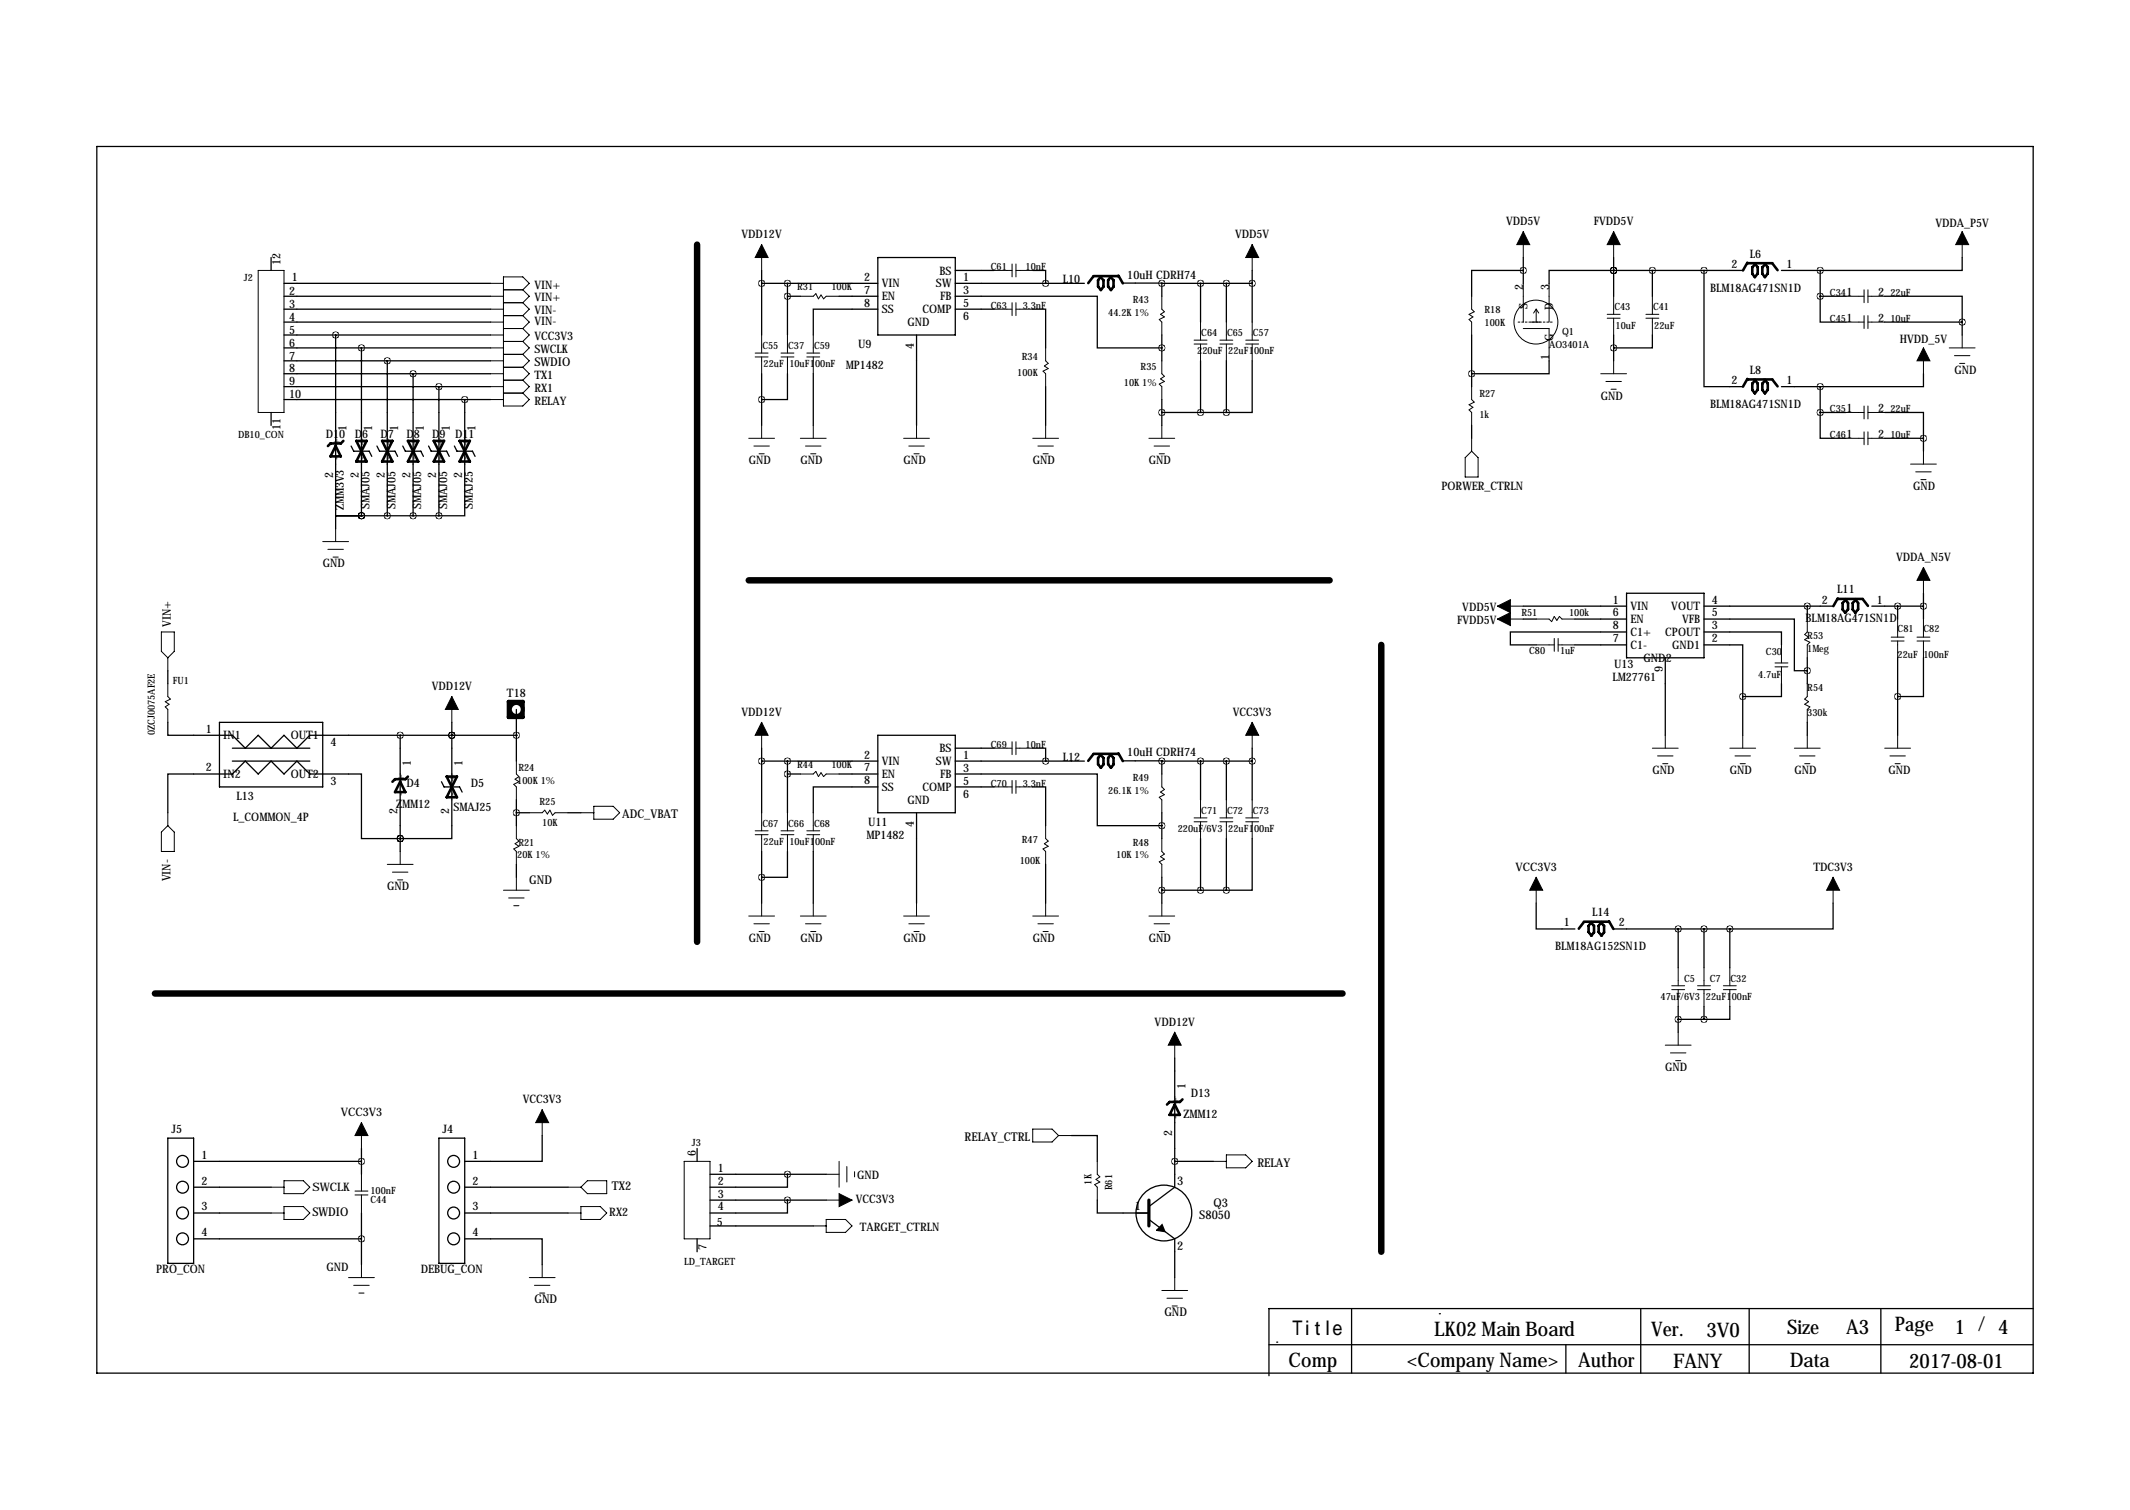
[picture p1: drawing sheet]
<svg xmlns="http://www.w3.org/2000/svg" width="419mm" height="297mm" viewBox="0 0 419 297" stroke-linecap="round" stroke-linejoin="round" font-family="sans-serif">
<path d="M137.2 48.1v137.2M147.3 114.2h114.3M271.8 126.9v119.3M30.5 195.4h233.7" fill="none" stroke="#000" stroke-width="1.3"/>
<g fill="none" stroke="#000" stroke-width=".25">
<path d="M19 28.8h381v241.3h-381zM53.3 50.7v2.5M55.9 55.7h40.6M55.9 58.3h40.6M149.9 55.7h22.8M149.9 53.2v12.7M154.9 58.3h2.6M154.9 55.7v10.2M165.1 58.3h7.6M172.7 50.7h15.3v15.2h-15.3zM188 58.3h27.9v10.1h12.7M188 53.2h7.6"/>
<path d="M188 55.7h25.4M203.2 53.2h2.5v2.5M220.8 55.7h7.8M228.6 55.7h17.8M228.6 55.7v2.6M236.2 55.7v7.7M241.3 55.7v7.7M246.4 53.2v10.2M299.7 53.2h-10.1v5.1M299.7 50.7v5M317.5 53.2h-12.7v2.5M317.5 53.2h.1"/>
<path d="M317.5 53.2h25.4M317.5 50.7v7.6M325.1 53.2v5.1M335.3 53.2v22.9h7.6M350.5 53.2h7.6M358.1 58.3v5.1h5.1M358.1 58.3h5.1M358.1 53.2v5.1M370.8 58.3h15.3v5.1M386.1 50.7v2.5h-28M55.9 76.1h40.6M55.9 65.9h40.6"/>
<path d="M55.9 60.8h40.6M55.9 63.4h40.6M55.9 68.4h40.6M55.9 71h40.6M55.9 73.5h40.6M55.9 78.6h40.6M66 65.9v35.6h5.1M71.1 68.4v33.1M76.2 71v30.5M81.3 73.5v28M86.4 76.1v25.4M91.4 78.6v22.9h-5"/>
<path d="M149.9 73.5v10.2M154.9 73.5v5.1h-5M160 73.5v10.2M172.7 60.8h-12.7v5.1M180.3 65.9v17.8M188 60.8h7.6M203.2 60.8h2.5v7.6M205.7 76.1v7.6M228.6 65.9v5.1M228.6 78.6v5.1M236.2 71v10.1M241.3 71v10.1"/>
<path d="M246.4 71v10.1h-5.1M289.6 65.9v10.2M304.8 71v2.5h-15.2M317.5 65.9v5.1M325.1 65.9v2.5h-7.6M350.5 76.1h7.6M358.1 76.1v5M370.8 63.4h15.3M378.5 73.5v2.6h-20.4M386.1 63.4v2.5M53.3 81.1v2.6M69.1 87.7l.5 1.1h3l.6 1"/>
<path d="M74.2 87.7l.5 1.1h3l.5 1M79.2 87.7l.6 1.1h3l.5 1M84.3 87.7l.5 1.1h3.1l.5 1M89.4 87.7l.5 1.1h3.1l.5 1M228.6 81.1h12.7M289.6 83.7v2.5M358.1 81.1v5.1h5.1M358.1 81.1h5.1M370.8 81.1h7.7v5.1M370.8 86.2h7.7M378.5 86.2v2.6M71.1 101.5h-5.1v2.5"/>
<path d="M71.1 101.5h.1M71.1 101.5h15.3M299.7 119.2h20.3M320 116.7h15.3v12.7h-15.3zM335.3 119.2h25.4M355.6 119.2v2.6M368.3 119.2h10.2M373.4 119.2v2.6M378.5 116.7v5.1M33 131.9v2.6M101.6 139.6v10.1M299.7 121.8h2.6"/>
<path d="M309.9 126.9h10.1M309.9 121.8h10.1M320 124.3h-22.8v2.6h5.1M327.7 129.4v15.2M335.3 124.3h15.2v2.6M335.3 121.8h17.8v10.1h2.5M335.3 126.9h7.6v10.1M342.9 137v7.6M350.5 134.5v2.5h-7.6M355.6 129.4v5.1M373.4 129.4v15.2M378.5 129.4v7.6h-5.1"/>
<path d="M33 142.1v2.5h12.7l2.6 2.6 2.5-2.6 2.5 2.6 2.6-2.6 2.5 2.6 2.6-2.6h40.6M33 159.9v-7.6h12.7l2.6-2.6 2.5 2.6 2.5-2.6 2.6 2.6 2.5-2.6 2.6 2.6h10.1v12.7h7.6M43.2 142.1h20.3v12.7h-20.3zM45.7 147.2h15.3M45.7 149.7h15.3M78.7 144.6v22.9M86.9 153.8l.5 1h3l.5 1M88.9 142.1v22.9h-10.2M88.9 144.6h.1M101.6 144.6h.1M101.6 159.9h2.5M101.6 157.3v5.1"/>
<path d="M111.8 159.9h2.5M149.9 149.7h22.8M149.9 147.2v12.7M154.9 152.3h2.6M154.9 149.7v10.2M165.1 152.3h7.6M172.7 154.8h-12.7v5.1M172.7 144.6h15.3v15.3h-15.3zM180.3 159.9v17.8M188 152.3h27.9v10.1h12.7M188 147.2h7.6M188 149.7h25.4"/>
<path d="M188 154.8h7.6M203.2 147.2h2.5v2.5M203.2 154.8h2.5v7.6M220.8 149.7h7.8M228.6 149.7h17.8M228.6 149.7v2.6M228.6 159.9v5.1M236.2 149.7v7.6M241.3 149.7v7.6M246.4 147.2v10.1M355.6 142.1v2.5M78.7 165h.1"/>
<path d="M101.6 170v2.6M149.9 167.5v10.2M154.9 167.5v5.1h-5M160 167.5v10.2M205.7 170v7.7M228.6 172.6v5.1M228.6 175.1h12.7M236.2 165v10.1M241.3 165v10.1M246.4 165v10.1h-5.1M302.3 177.7v5h7.6M360.7 177.7v5h-20.3"/>
<path d="M317.5 182.7h22.9M330.2 182.7v7.7M330.2 198v5.1M335.3 182.7v7.7M335.3 198v2.5M340.4 198v2.5h-5.1M340.4 182.7v7.7M231.1 208.1v25.4l-5 3.8M330.2 200.5h5.1M33 223.9h5.1v24.6h-5.1zM38.1 233.5h15.2M38.1 238.6h15.2"/>
<path d="M38.1 228.5h33M71.1 225.9v5.1M71.1 238.6v10.2M86.4 223.9h5v24.6h-5zM91.4 233.5h20.4M91.4 238.6h20.4M106.7 223.4v5.1h-15.3M137.2 225.9v2.6M139.7 231h22.9M139.7 236.1h22.9M154.9 231v2.5h-15.2M154.9 236.1v2.5h-15.2"/>
<path d="M210.8 223.4h5.1v5.1M215.9 236.1v2.5h10.2M226.1 239.9l5 3.8v7.6M231.1 228.5h7.7M38.1 243.7h33M91.4 243.7h15.3v5.1M137.2 243.7v2.5M139.7 241.2h20.3M265.9 257.4v12.7M283.2 258.4h.1M322.8 257.4v12.7M344.2 257.4v12.7"/>
<path d="M370.1 257.4v12.7M400 257.4h-150.3v13.2M249.7 264.5h150.3M251.2 264h.1M308.1 264.5v5.6"/>
<circle cx="35.9" cy="228.5" r="1.17"/>
<circle cx="35.9" cy="238.6" r="1.17"/>
<circle cx="35.9" cy="233.5" r="1.17"/>
<circle cx="89.3" cy="228.5" r="1.17"/>
<circle cx="89.3" cy="238.6" r="1.17"/>
<circle cx="89.3" cy="233.5" r="1.17"/>
<circle cx="229" cy="238.6" r="5.5"/>
<circle cx="35.9" cy="243.7" r="1.17"/>
<circle cx="89.3" cy="243.7" r="1.17"/>
</g>
<g fill="none" stroke="#000" stroke-width=".2">
<path d="M50.8 53.2h5.1v27.9h-5.1zM96.5 58.3h2.6M96.5 55.7h2.6M99.1 57h3.8M99.1 59.5h3.8M102.9 57l1.2-1.3-1.2-1.2h-3.8v25.4h3.8l1.2-1.3-1.2-1.3M102.9 57l1.2 1.3-1.2 1.2M102.9 59.5l1.2 1.3-1.2 1.3M149.9 48.1v5.1M157.5 58.3h2.5l.5-.5 .5 1 .5-.8 .6 .8 .5-.5h2.5M195.6 53.2h3.5M199.1 51.9v2.6"/>
<path d="M199.1 59.5v2.6M199.9 51.9v2.6M199.9 59.5v2.6M199.9 53.2h3.3M228.6 58.3v2.5l.5 .5-.8 .5 .8 .5-1 .6 .5 .5v2.5M246.4 48.1v5.1M289.6 58.3v2.5l.5 .5-1 .5 .7 .5-.7 .6 .5 .5v2.5M299.7 45.6v5.1M299.7 55.7v7.7M304.8 55.7v7.7M317.5 45.6v5.1M317.5 58.3v3.5"/>
<path d="M325.1 58.3v3.5M363.2 58.3h3.6M366.8 57v2.5M367.5 57v2.5M367.5 58.3h3.3M386.1 45.6v5.1M96.5 63.4h2.6M96.5 60.8h2.6M96.5 73.5h2.6M96.5 65.9h2.6M96.5 68.4h2.6M96.5 76.1h2.6"/>
<path d="M96.5 78.6h2.6M96.5 71h2.6M99.1 64.6h3.8M99.1 72.2h3.8M99.1 74.8h3.8M99.1 62.1h3.8M99.1 67.2h3.8M99.1 69.7h3.8M99.1 77.3h3.8M102.9 72.2l1.2 1.3-1.2 1.3M102.9 64.6l1.2 1.3-1.2 1.3M102.9 62.1l1.2 1.3-1.2 1.2"/>
<path d="M102.9 67.2l1.2 1.2-1.2 1.3M102.9 74.8l1.2 1.3-1.2 1.2M102.9 69.7l1.2 1.3-1.2 1.2M148.6 69.5h2.5M148.6 70.2h2.5M149.9 65.9v3.6M149.9 70.2v3.3M153.7 69.5h2.5M153.7 70.2h2.5M154.9 65.9v3.6M154.9 70.2v3.3M158.7 69.5h2.6"/>
<path d="M158.7 70.2h2.6M160 65.9v3.6M160 70.2v3.3M195.6 60.8h3.5M199.9 60.8h3.3M205.7 68.4v2.6l.5 .5-.7 .5 .7 .5-1 .5 .5 .5v2.6M228.6 71v2.5l.5 .5-.8 .5 .8 .5-1 .6 .5 .5v2.5M234.9 66.9h2.6M234.9 67.7h2.6M236.2 63.4v3.5M236.2 67.7v3.3M240 66.9h2.6"/>
<path d="M240 67.7h2.6M241.3 63.4v3.5M241.3 67.7v3.3M245.1 66.9h2.5M245.1 67.7h2.5M246.4 63.4v3.5M246.4 67.7v3.3M289.6 76.1v2.5l.5 .5-1 .5 .7 .5-.7 .5 .5 .5v2.6M299.7 64.6h5.1v6.4M301.2 63.4h1.8M302.3 60.8v2.6M302.3 60.8l.5 .8"/>
<path d="M302.3 60.8l-.5 .8M315 73.5h5M316 75h3M316.2 61.8h2.6M316.2 62.6h2.6M317 76.6h1M317.5 62.6v3.3M317.5 71v2.5M323.8 61.8h2.6M323.8 62.6h2.6M325.1 62.6v3.3M363.2 63.4h3.6"/>
<path d="M366.8 62.1v2.5M366.8 79.9v2.5M367.5 63.4h3.3M367.5 62.1v2.5M367.5 79.9v2.5M378.5 68.4v5.1M383.5 68.4h5.1M384.6 70h3M385.6 71.5h1M386.1 65.9v2.5M147.3 86.2h5.1M148.3 87.7h3.1"/>
<path d="M149.4 89.3h1M149.9 83.7v2.5M157.5 86.2h5.1M158.5 87.7h3M159.5 89.3h1M160 83.7v2.5M177.8 86.2h5.1M178.8 87.7h3.1M179.8 89.3h1M180.3 83.7v2.5M203.2 86.2h5.1M204.2 87.7h3.1"/>
<path d="M205.2 89.3h1M205.7 83.7v2.5M226.1 86.2h5M227.1 87.7h3M228.1 89.3h1M228.6 83.7v2.5M289.6 86.2v2.6M289.6 88.8l1.2 1.2v3.8h-2.5v-3.8zM363.2 81.1h3.6M363.2 86.2h3.6M366.8 84.9v2.6M367.5 84.9v2.6"/>
<path d="M367.5 81.1h3.3M367.5 86.2h3.3M375.9 91.3h5.1M376.9 92.8h3.1M378 94.3h1M378.5 88.8v2.5M63.5 106.5h5.1M64.5 108.1h3.1M65.5 109.6h1M66 104v2.5M294.6 119.2h5.1M378.5 111.6v5.1"/>
<path d="M31.7 124.3h2.6v3.8l-1.3 1.3-1.3-1.3zM33 134.5v2.5l.5 .5-1 .5 .8 .5-.8 .6 .5 .5v2.5M33 129.4v2.5M88.9 137v5.1M294.6 121.8h5.1M302.3 121.8h2.5l.5 .5 .5-1 .5 .7 .5-.7 .5 .5h2.6M302.3 126.9h3.5M305.8 125.6v2.5M306.6 125.6v2.5M306.6 126.9h3.3M349.2 130.4h2.6M349.2 131.2h2.6"/>
<path d="M350.5 126.9v3.5M350.5 131.2v3.3M355.6 121.8v2.5l-.5 .5 .8 .5-.8 .5 1 .6-.5 .5v2.5M355.6 134.5v2.5l-.5 .5 .8 .5-.8 .5 1 .6-.5 .5v2.5M372.1 125.3h2.5M372.1 126.1h2.5M373.4 121.8v3.5M373.4 126.1v3.3M377.2 125.3h2.5M377.2 126.1h2.5M378.5 121.8v3.5M378.5 126.1v3.3"/>
<path d="M33 159.9v2.5M101.6 149.7v2.6l.5 .5-.8 .5 .8 .5-1 .5 .5 .5v2.5M104.1 159.9h2.6l.5-.5 .5 .7 .5-.7 .5 1 .5-.5h2.6M114.3 159.9h2.5M116.8 158.6h3.8l1.3 1.3-1.3 1.2h-3.8zM149.9 142.1v5.1M149.9 159.9v3.5M154.9 159.9v3.5M157.5 152.3h2.5l.5-.5 .5 1 .5-.8 .6 .8 .5-.5h2.5M160 159.9v3.5M195.6 147.2h3.5M195.6 154.8h3.5"/>
<path d="M199.1 145.9v2.5M199.1 153.5v2.6M199.9 145.9v2.5M199.9 153.5v2.6M199.9 147.2h3.3M199.9 154.8h3.3M228.6 152.3v2.5l.5 .5-.8 .5 .8 .5-1 .5 .5 .5v2.6M236.2 157.3v3.6M241.3 157.3v3.6M246.4 142.1v5.1M246.4 157.3v3.6M325.1 147.2h5.1"/>
<path d="M326.1 148.7h3.1M327.2 150.2h1M327.7 144.6v2.6M340.4 147.2h5M341.4 148.7h3M342.4 150.2h1M342.9 144.6v2.6M353.1 147.2h5M354.1 148.7h3M355.1 150.2h1M355.6 144.6v2.6M370.8 147.2h5.1"/>
<path d="M371.9 148.7h3M372.9 150.2h1M373.4 144.6v2.6M33 162.4l1.3 1.3v3.8h-2.6v-3.8zM76.2 170h5.1M77.2 171.6h3.1M78.2 173.1h1M78.7 167.5v2.5M99.1 175.1h5M100.1 176.6h3M101.1 178.2h1M101.6 162.4v2.6l.5 .5-.8 .5 .8 .5-1 .5 .5 .5v2.5"/>
<path d="M101.6 172.6v2.5M148.6 163.4h2.5M148.6 164.2h2.5M149.9 164.2v3.3M149.9 177.7v2.5M153.7 163.4h2.5M153.7 164.2h2.5M154.9 164.2v3.3M158.7 163.4h2.6M158.7 164.2h2.6M160 164.2v3.3M160 177.7v2.5"/>
<path d="M180.3 177.7v2.5M205.7 162.4v2.6l.5 .5-.7 .5 .7 .5-1 .5 .5 .5v2.5M205.7 177.7v2.5M228.6 165v2.5l.5 .5-.8 .5 .8 .5-1 .5 .5 .5v2.6M228.6 177.7v2.5M234.9 160.9h2.6M234.9 161.7h2.6M236.2 161.7v3.3M240 160.9h2.6M240 161.7h2.6M241.3 161.7v3.3M245.1 160.9h2.5"/>
<path d="M245.1 161.7h2.5M246.4 161.7v3.3M302.3 172.6v5.1M360.7 172.6v5.1M147.3 180.2h5.1M148.3 181.7h3.1M149.4 183.2h1M157.5 180.2h5.1M158.5 181.7h3M159.5 183.2h1M177.8 180.2h5.1M178.8 181.7h3.1"/>
<path d="M179.8 183.2h1M203.2 180.2h5.1M204.2 181.7h3.1M205.2 183.2h1M226.1 180.2h5M227.1 181.7h3M228.1 183.2h1M328.9 193.9h2.6M328.9 194.7h2.6M330.2 190.4v3.5M330.2 194.7v3.3M334 193.9h2.5"/>
<path d="M334 194.7h2.5M335.3 190.4v3.5M335.3 194.7v3.3M339.1 193.9h2.5M339.1 194.7h2.5M340.4 190.4v3.5M340.4 194.7v3.3M106.7 218.3v5.1M231.1 203.1v5M327.7 205.6h5M328.7 207.1h3M329.7 208.6h1"/>
<path d="M330.2 203.1v2.5M53.3 233.5h2.6M53.3 238.6h2.6M55.9 232.3h3.8l1.3 1.2-1.3 1.3h-3.8zM55.9 237.3h3.8l1.3 1.3-1.3 1.3h-3.8zM69.8 235.1h2.6M69.8 234.3h2.6M71.1 220.8v5.1M71.1 231v3.3M71.1 235.1v3.5M111.8 233.5h2.5M111.8 238.6h2.5"/>
<path d="M114.3 233.5l1.3-1.2h3.8v2.5h-3.8zM114.3 237.3h3.8l1.3 1.3-1.3 1.3h-3.8zM134.6 228.5h5.1v15.2h-5.1zM162.6 231h2.5M162.6 236.1h5M162.6 239.9h3.8l1.2 1.3-1.2 1.2h-3.8zM165.1 228.5v5M166.6 229.5v3M168.1 230.5v1M203.2 222.1h3.8l1.3 1.3-1.3 1.2h-3.8zM208.3 223.4h2.5M215.9 228.5v2.5l.5 .5-.8 .5 .8 .5-1 .5 .5 .5v2.6"/>
<path d="M238.8 228.5h2.5M241.3 227.2h3.8l1.3 1.3-1.3 1.2h-3.8zM68.6 251.3h5.1M69.6 252.8h3M70.6 254.4h1M71.1 248.8v2.5M104.1 251.3h5.1M105.2 252.8h3M106.2 254.4h1M106.7 248.8v2.5M160 241.2h2.6M228.6 253.9h5.1"/>
<path d="M229.6 255.4h3.1M230.6 256.9h1M231.1 251.3v2.6"/>
<circle cx="302.2" cy="63.4" r="4.3"/>
</g>
<path d="M298.7 63.4h6.9" fill="none" stroke="#000" stroke-width=".2" stroke-dasharray=".4 .4"/>
<g fill="none" stroke="#000" stroke-width=".51">
<path d="M215.1 54.3l5 .1M215.1 54.4l-1 1.3M216.6 54.4l-.5 .7v1.2l.5 .8 .5-.7v-1.3l-.5-.6M218.6 54.4l-.6 .7v1.2l.6 .8 .5-.7v-1.3l-.6-.6M220.1 54.2l.8 1.5M343.8 51.7l-.8 1.5M345.3 51.8l.5 .8v1.2l-.5 .7-.5-.6v-1.3l.5-.6M347.3 51.8l.5 .8v1.2l-.5 .7-.5-.6v-1.3l.5-.6M348.7 51.8h-4.9M348.7 51.8l1.1 1.3M343.8 74.5l-.8 1.6M345.3 74.7l.5 .7v1.3l-.5 .7-.5-.7v-1.3l.5-.6"/>
<path d="M347.3 74.7l.5 .7v1.3l-.5 .7-.5-.7v-1.3l.5-.6M348.7 74.6l-4.9 .1M348.7 74.7l1.1 1.3M66 87.7l1.1 2.1h-2.1zM67.6 86.7l-.5 .5h-2.1l-.5 .5M70.1 86.7h2l-2 4.1h2zM75.2 86.7h2l-2 4.1h2zM80.3 86.7h2l-2 4.1h2zM85.3 86.7l2.1 4.1h-2.1l2.1-4.1zM90.4 86.7h2.1l-2.1 4.1h2.1zM361.6 117.7l-.9 1.5M363.1 117.9l.5 .7v1.2l-.5 .8-.5-.7v-1.3l.5-.6"/>
<path d="M365 117.9l.6 .7v1.2l-.6 .8-.5-.7v-1.3l.6-.6M366.5 117.8l-4.9 .1M366.5 117.9l1 1.3M78.7 153.8l1.1 2h-2.1zM80.3 152.8l-.5 .5h-2.1l-.5 .5M87.9 152.8h2l-2 4h2zM215.1 148.3h5M215.1 148.3l-1 1.4M216.6 148.3l-.5 .8v1.2l.5 .7 .5-.6v-1.3l-.5-.6M218.6 148.3l-.6 .8v1.2l.6 .7 .5-.6v-1.3l-.6-.6M220.1 148.2l.8 1.5M311.7 181.3l4.9 .1"/>
<path d="M311.7 181.4l-1.1 1.3M313.1 181.4l-.5 .7v1.2l.5 .8 .5-.7v-1.3l-.5-.6M315.1 181.4l-.5 .7v1.2l.5 .8 .5-.7v-1.3l-.5-.6M316.6 181.2l.8 1.5M231.1 217.3l1.1 2h-2.1zM232.7 216.3l-.5 .5h-2.1l-.5 .5"/>
</g>
<g fill="none" stroke="#000" stroke-width=".76">
<path d="M100.1 138h2.8v3.1h-2.8z"/>
<circle cx="101.6" cy="139.6" r="1.27"/>
</g>
<path d="M226.1 236.1v5.1" fill="none" stroke="#000" stroke-width=".63"/>
<path d="M228.7 240.9l.5 1.4-1.6-.3z" fill="#000" stroke="#000" stroke-width=".25"/>
<g fill="#000" stroke="#000" stroke-width=".2">
<path d="M149.9 48.1l1.2 2.6h-2.5zM246.4 48.1l1.2 2.6h-2.5zM299.7 45.6l1.3 2.5h-2.6zM317.5 45.6l1.3 2.5h-2.6zM386.1 45.6l1.2 2.5h-2.5zM378.5 68.4l1.2 2.6h-2.5zM294.6 119.2l2.6-1.2v2.5zM378.5 111.6l1.2 2.6h-2.5zM88.9 137l1.3 2.6h-2.6zM294.6 121.8l2.6-1.3v2.5zM149.9 142.1l1.2 2.5h-2.5zM246.4 142.1l1.2 2.5h-2.5z"/>
<path d="M302.3 172.6l1.2 2.5h-2.5zM360.7 172.6l1.2 2.5h-2.5zM106.7 218.3l1.2 2.5h-2.5zM231.1 203.1l1.3 2.5h-2.5zM71.1 220.8l1.3 2.6h-2.6zM165.1 234.8l2.5 1.3-2.5 1.2z"/>
</g>
<path d="M378.4 119.2a.05 .05 0 0 0 .1 0 .05 .05 0 0 0-.1 0zM373.3 137a.05 .05 0 0 0 .1 0 .05 .05 0 0 0-.1 0zM325.1 53.2a.05 .05 0 0 0 .1 0 .05 .05 0 0 0-.1 0zM358.1 58.3a.05 .05 0 0 0 .1 0 .05 .05 0 0 0-.1 0zM358.1 53.2a.05 .05 0 0 0 .1 0 .05 .05 0 0 0-.1 0zM358.1 81.1a.05 .05 0 0 0 .1 0 .05 .05 0 0 0-.1 0zM358.1 76.1a.05 .05 0 0 0 .1 0 .05 .05 0 0 0-.1 0zM335.2 53.2a.05 .05 0 0 0 .1 0 .05 .05 0 0 0-.1 0zM289.5 73.5a.05 .05 0 0 0 .1 0 .05 .05 0 0 0-.1 0zM299.7 53.2a.05 .05 0 0 0 .1 0 .05 .05 0 0 0-.1 0zM373.3 119.2a.05 .05 0 0 0 .1 0 .05 .05 0 0 0-.1 0zM149.8 55.7a.05 .05 0 0 0 .1 0 .05 .05 0 0 0-.1 0zM154.9 55.7a.05 .05 0 0 0 .1 0 .05 .05 0 0 0-.1 0zM205.7 55.7a.05 .05 0 0 0 .1 0 .05 .05 0 0 0-.1 0zM154.9 58.3a.05 .05 0 0 0 .1 0 .05 .05 0 0 0-.1 0zM149.8 78.6a.05 .05 0 0 0 .1 0 .05 .05 0 0 0-.1 0zM236.2 55.7a.05 .05 0 0 0 .1 0 .05 .05 0 0 0-.1 0zM236.2 81.1a.05 .05 0 0 0 .1 0 .05 .05 0 0 0-.1 0zM246.3 55.7a.05 .05 0 0 0 .1 0 .05 .05 0 0 0-.1 0zM149.8 149.7a.05 .05 0 0 0 .1 0 .05 .05 0 0 0-.1 0zM154.9 149.7a.05 .05 0 0 0 .1 0 .05 .05 0 0 0-.1 0zM205.7 149.7a.05 .05 0 0 0 .1 0 .05 .05 0 0 0-.1 0zM154.9 152.3a.05 .05 0 0 0 .1 0 .05 .05 0 0 0-.1 0zM149.8 172.6a.05 .05 0 0 0 .1 0 .05 .05 0 0 0-.1 0zM236.2 149.7a.05 .05 0 0 0 .1 0 .05 .05 0 0 0-.1 0zM236.2 175.1a.05 .05 0 0 0 .1 0 .05 .05 0 0 0-.1 0zM246.3 149.7a.05 .05 0 0 0 .1 0 .05 .05 0 0 0-.1 0zM78.7 165a.05 .05 0 0 0 .1 0 .05 .05 0 0 0-.1 0zM78.7 144.6a.05 .05 0 0 0 .1 0 .05 .05 0 0 0-.1 0zM78.7 165a.05 .05 0 0 0 .1 0 .05 .05 0 0 0-.1 0zM71.1 228.5a.05 .05 0 0 0 .1 0 .05 .05 0 0 0-.1 0zM71.1 243.7a.05 .05 0 0 0 .1 0 .05 .05 0 0 0-.1 0zM81.2 73.5a.05 .05 0 0 0 .1 0 .05 .05 0 0 0-.1 0zM81.2 101.5a.05 .05 0 0 0 .1 0 .05 .05 0 0 0-.1 0zM71.1 101.5a.05 .05 0 0 0 .1 0 .05 .05 0 0 0-.1 0zM66 65.9a.05 .05 0 0 0 .1 0 .05 .05 0 0 0-.1 0zM71.1 101.5a.05 .05 0 0 0 .1 0 .05 .05 0 0 0-.1 0zM71.1 68.4a.05 .05 0 0 0 .1 0 .05 .05 0 0 0-.1 0zM86.3 76.1a.05 .05 0 0 0 .1 0 .05 .05 0 0 0-.1 0zM91.4 78.6a.05 .05 0 0 0 .1 0 .05 .05 0 0 0-.1 0zM86.3 101.5a.05 .05 0 0 0 .1 0 .05 .05 0 0 0-.1 0zM378.4 86.2a.05 .05 0 0 0 .1 0 .05 .05 0 0 0-.1 0zM386 63.4a.05 .05 0 0 0 .1 0 .05 .05 0 0 0-.1 0zM154.9 231a.05 .05 0 0 0 .1 0 .05 .05 0 0 0-.1 0zM154.9 236.1a.05 .05 0 0 0 .1 0 .05 .05 0 0 0-.1 0zM335.2 182.7a.05 .05 0 0 0 .1 0 .05 .05 0 0 0-.1 0zM340.3 182.7a.05 .05 0 0 0 .1 0 .05 .05 0 0 0-.1 0zM335.2 200.5a.05 .05 0 0 0 .1 0 .05 .05 0 0 0-.1 0zM231.1 228.5a.05 .05 0 0 0 .1 0 .05 .05 0 0 0-.1 0z" fill="#000" stroke="#000" stroke-width="1.3"/>
<g font-size="4">
<text x="254.3" y="262.5">Title</text>
<text x="282.2" y="262.7">LK02 Main Board</text>
<text x="324.9" y="262.9">Ver.</text>
<text x="335.8" y="263">3V0</text>
<text x="351.7" y="262.4">Size</text>
<text x="363.2" y="262.5">A3</text>
<text x="372.8" y="261.9">Page</text>
<text x="384.6" y="262.4">1 / 4</text>
<text x="253.6" y="268.9">Comp</text>
<text x="276.9" y="268.8">&lt;Company Name&gt;</text>
<text x="310.5" y="268.9">Author</text>
<text x="329.2" y="269.1">FANY</text>
<text x="352.1" y="268.9">Data</text>
<text x="375.7" y="269.1">2017-08-01</text>
</g>
<g font-size="2.4">
<text x="105.2" y="72">SWDIO</text>
<text x="122.4" y="160.9">ADC_VBAT</text>
<text x="104.1" y="173.8">GND</text>
<text x="189.8" y="224.4">RELAY_CTRL</text>
<text x="231.6" y="233">3</text>
<text x="247.4" y="229.5">RELAY</text>
<text x="61.5" y="239.1">SWDIO</text>
<text x="120.4" y="234.2">TX2</text>
<text x="223.3" y="238.1">1</text>
<text x="236" y="239.8">S8050</text>
<text x="238.8" y="237.3">Q3</text>
<text x="231.6" y="245.9">2</text>
<text x="105.2" y="256.4">GND</text>
<text x="229.1" y="258.9">GND</text>
</g>
<g font-size="2.3">
<text x="145.9" y="46.8">VDD12V</text>
<text x="243" y="46.8">VDD5V</text>
<text x="296.4" y="44.3">VDD5V</text>
<text x="313.6" y="44.3">FVDD5V</text>
<text x="380.8" y="44.7">VDDA_P5V</text>
<text x="55.2" y="52.2" transform="rotate(-90 55.2 52.2)">12</text>
<text x="340.7" y="52.7">2</text>
<text x="344.3" y="50.7">L6</text>
<text x="351.5" y="52.7">1</text>
<text x="56.9" y="58">2</text>
<text x="57.4" y="55.2">1</text>
<text x="105.2" y="56.8">VIN+</text>
<text x="105.2" y="59.3">VIN+</text>
<text x="170" y="55.2">2</text>
<text x="170" y="57.8">7</text>
<text x="173.5" y="56.5">VIN</text>
<text x="173.5" y="59.1">EN</text>
<text x="184.2" y="56.5">SW</text>
<text x="184.8" y="54">BS</text>
<text x="185" y="59.1">FB</text>
<text x="189.5" y="55.3">1</text>
<text x="189.5" y="57.9">3</text>
<text x="209.1" y="55.7">L10</text>
<text x="221.8" y="54.8">10uH CDRH74</text>
<text x="299.7" y="57" transform="rotate(-90 299.7 57)">2</text>
<text x="304.8" y="57" transform="rotate(-90 304.8 57)">3</text>
<text x="336.5" y="57.4">BLM18AG471SN1D</text>
<text x="363.3" y="58.3">1</text>
<text x="369.6" y="58.3">2</text>
<text x="56.9" y="60.6">3</text>
<text x="56.9" y="63.1">4</text>
<text x="56.9" y="65.6">5</text>
<text x="105.2" y="61.8">VIN-</text>
<text x="105.2" y="63.9">VIN-</text>
<text x="170" y="60.3">8</text>
<text x="173.5" y="61.6">SS</text>
<text x="178.5" y="64.2">GND</text>
<text x="181.5" y="61.6">COMP</text>
<text x="189.5" y="60.4">5</text>
<text x="189.5" y="62.9">6</text>
<text x="300.5" y="60.7" transform="rotate(-90 300.5 60.7)">S</text>
<text x="305.6" y="61" transform="rotate(-90 305.6 61)">D</text>
<text x="363.3" y="63.4">1</text>
<text x="369.6" y="63.4">2</text>
<text x="56.9" y="68.2">6</text>
<text x="56.9" y="70.7">7</text>
<text x="105.2" y="66.9">VCC3V3</text>
<text x="105.2" y="69.5">SWCLK</text>
<text x="168.9" y="68.4">U9</text>
<text x="179.8" y="68.6" transform="rotate(-90 179.8 68.6)">4</text>
<text x="304.8" y="70.9" transform="rotate(-90 304.8 70.9)">1</text>
<text x="305.6" y="67.2" transform="rotate(-90 305.6 67.2)">G</text>
<text x="373.8" y="67.5">HVDD_5V</text>
<text x="56.9" y="73.3">8</text>
<text x="56.9" y="75.8">9</text>
<text x="105.2" y="74.5">TX1</text>
<text x="105.2" y="77.1">RX1</text>
<text x="166.4" y="72.6">MP1482</text>
<text x="340.7" y="75.6">2</text>
<text x="344.3" y="73.5">L8</text>
<text x="351.5" y="75.6">1</text>
<text x="384.6" y="73.5">GND</text>
<text x="56.9" y="78.3">10</text>
<text x="105.2" y="79.6">RELAY</text>
<text x="315" y="78.6">GND</text>
<text x="336.5" y="80.2">BLM18AG471SN1D</text>
<text x="363.3" y="81.1">1</text>
<text x="369.6" y="81.1">2</text>
<text x="55.2" y="84.5" transform="rotate(-90 55.2 84.5)">11</text>
<text x="64.1" y="86.2">D10 D6</text>
<text x="66.8" y="87.8" transform="rotate(-90 66.8 87.8)">+</text>
<text x="68.2" y="84.7" transform="rotate(-90 68.2 84.7)">1</text>
<text x="71.9" y="87.8" transform="rotate(-90 71.9 87.8)">+</text>
<text x="73.2" y="84.7" transform="rotate(-90 73.2 84.7)">1</text>
<text x="74.9" y="86.2">D7</text>
<text x="77" y="87.8" transform="rotate(-90 77 87.8)">+</text>
<text x="78.3" y="84.7" transform="rotate(-90 78.3 84.7)">1</text>
<text x="80" y="86.2">D8</text>
<text x="82.1" y="87.8" transform="rotate(-90 82.1 87.8)">+</text>
<text x="83.4" y="84.7" transform="rotate(-90 83.4 84.7)">1</text>
<text x="85" y="86.2">D9 D11</text>
<text x="87.2" y="87.8" transform="rotate(-90 87.2 87.8)">+</text>
<text x="88.5" y="84.7" transform="rotate(-90 88.5 84.7)">1</text>
<text x="92.2" y="87.8" transform="rotate(-90 92.2 87.8)">+</text>
<text x="93.6" y="84.7" transform="rotate(-90 93.6 84.7)">1</text>
<text x="363.3" y="86.2">1</text>
<text x="369.6" y="86.2">2</text>
<text x="65.5" y="94" transform="rotate(-90 65.5 94)">2</text>
<text x="66.8" y="90.5" transform="rotate(-90 66.8 90.5)">-</text>
<text x="70.6" y="94" transform="rotate(-90 70.6 94)">2</text>
<text x="71.9" y="90.5" transform="rotate(-90 71.9 90.5)">-</text>
<text x="75.7" y="94" transform="rotate(-90 75.7 94)">2</text>
<text x="77" y="90.5" transform="rotate(-90 77 90.5)">-</text>
<text x="80.8" y="94" transform="rotate(-90 80.8 94)">2</text>
<text x="82.1" y="90.5" transform="rotate(-90 82.1 90.5)">-</text>
<text x="85.9" y="94" transform="rotate(-90 85.9 94)">2</text>
<text x="87.2" y="90.5" transform="rotate(-90 87.2 90.5)">-</text>
<text x="90.9" y="94" transform="rotate(-90 90.9 94)">2</text>
<text x="92.2" y="90.5" transform="rotate(-90 92.2 90.5)">-</text>
<text x="147.3" y="91.3">GND</text>
<text x="157.5" y="91.3">GND</text>
<text x="177.8" y="91.3">GND</text>
<text x="203.2" y="91.3">GND</text>
<text x="226.1" y="91.3">GND</text>
<text x="67.7" y="100.4" transform="rotate(-90 67.7 100.4)">ZMM3V3</text>
<text x="72.7" y="100.1" transform="rotate(-90 72.7 100.1)">SMAJ05</text>
<text x="77.8" y="100.1" transform="rotate(-90 77.8 100.1)">SMAJ05</text>
<text x="82.9" y="100.1" transform="rotate(-90 82.9 100.1)">SMAJ05</text>
<text x="88" y="100.1" transform="rotate(-90 88 100.1)">SMAJ05</text>
<text x="93.1" y="100.1" transform="rotate(-90 93.1 100.1)">SMAJ25</text>
<text x="283.6" y="96.4">PORWER_CTRLN</text>
<text x="376.4" y="96.4">GND</text>
<text x="63.5" y="111.6">GND</text>
<text x="373.1" y="110.3">VDDA_N5V</text>
<text x="317.3" y="118.7">1</text>
<text x="336.8" y="118.7">4</text>
<text x="358.5" y="118.7">2</text>
<text x="361.5" y="116.7">L11</text>
<text x="369.3" y="118.7">1</text>
<text x="33.6" y="123.3" transform="rotate(-90 33.6 123.3)">VIN+</text>
<text x="286.7" y="122.8">FVDD5V</text>
<text x="287.7" y="120.3">VDD5V</text>
<text x="317.3" y="121.3">6</text>
<text x="317.3" y="123.8">8</text>
<text x="320.8" y="120">VIN</text>
<text x="320.8" y="122.6">EN</text>
<text x="320.8" y="125.1">C1+</text>
<text x="327.7" y="125.1">CPOUT</text>
<text x="328.9" y="120">VOUT</text>
<text x="331" y="122.6">VFB</text>
<text x="336.8" y="123.8">3</text>
<text x="336.8" y="121.3">5</text>
<text x="355.3" y="122.4">BLM18AG471SN1D</text>
<text x="317.3" y="126.4">7</text>
<text x="317.6" y="131.4">U13</text>
<text x="320.8" y="127.7">C1-</text>
<text x="323.4" y="130.2">GND2</text>
<text x="329" y="127.7">GND1</text>
<text x="336.8" y="126.4">2</text>
<text x="84.9" y="135.7">VDD12V</text>
<text x="99.8" y="137">T18</text>
<text x="317.3" y="134.1">LM27761</text>
<text x="327.2" y="132.1" transform="rotate(-90 327.2 132.1)">9</text>
<text x="145.9" y="140.8">VDD12V</text>
<text x="242.6" y="140.8">VCC3V3</text>
<text x="40.5" y="144.1">1</text>
<text x="43.9" y="145.4">IN1</text>
<text x="57.2" y="145.4">OUT1</text>
<text x="65" y="146.8">4</text>
<text x="170" y="149.2">2</text>
<text x="184.8" y="148">BS</text>
<text x="189.5" y="149.3">1</text>
<text x="209.1" y="149.7">L12</text>
<text x="221.8" y="148.8">10uH CDRH74</text>
<text x="40.5" y="151.8">2</text>
<text x="43.9" y="153.1">IN2</text>
<text x="57.2" y="153.1">OUT2</text>
<text x="65" y="154.4">3</text>
<text x="79.5" y="153.8" transform="rotate(-90 79.5 153.8)">+</text>
<text x="80" y="154.8">D4</text>
<text x="80.9" y="150.7" transform="rotate(-90 80.9 150.7)">1</text>
<text x="89.7" y="153.8" transform="rotate(-90 89.7 153.8)">+</text>
<text x="91" y="150.7" transform="rotate(-90 91 150.7)">1</text>
<text x="92.7" y="154.8">D5</text>
<text x="170" y="151.8">7</text>
<text x="170" y="154.3">8</text>
<text x="173.5" y="150.5">VIN</text>
<text x="173.5" y="153.1">EN</text>
<text x="173.5" y="155.6">SS</text>
<text x="181.5" y="155.6">COMP</text>
<text x="184.2" y="150.5">SW</text>
<text x="185" y="153.1">FB</text>
<text x="189.5" y="151.8">3</text>
<text x="189.5" y="154.4">5</text>
<text x="325.1" y="152.3">GND</text>
<text x="340.4" y="152.3">GND</text>
<text x="353.1" y="152.3">GND</text>
<text x="371.6" y="152.3">GND</text>
<text x="45.9" y="161.5">L_COMMON_4P</text>
<text x="46.5" y="157.3">L13</text>
<text x="77.9" y="159">ZMM12</text>
<text x="78.2" y="160" transform="rotate(-90 78.2 160)">2</text>
<text x="79.5" y="156.6" transform="rotate(-90 79.5 156.6)">-</text>
<text x="88.4" y="160" transform="rotate(-90 88.4 160)">2</text>
<text x="89.2" y="159.5">SMAJ25</text>
<text x="89.7" y="156.6" transform="rotate(-90 89.7 156.6)">-</text>
<text x="178.5" y="158.1">GND</text>
<text x="189.5" y="156.9">6</text>
<text x="170.5" y="165">MP1482</text>
<text x="170.8" y="162.4">U11</text>
<text x="179.8" y="162.6" transform="rotate(-90 179.8 162.6)">4</text>
<text x="33.5" y="173.4" transform="rotate(-90 33.5 173.4)">VIN-</text>
<text x="298.2" y="171.3">VCC3V3</text>
<text x="356.8" y="171.3">TDC3V3</text>
<text x="76.2" y="175.1">GND</text>
<text x="147.3" y="185.3">GND</text>
<text x="157.5" y="185.3">GND</text>
<text x="177.8" y="185.3">GND</text>
<text x="203.2" y="185.3">GND</text>
<text x="226.1" y="185.3">GND</text>
<text x="307.7" y="182.2">1</text>
<text x="313.2" y="180.2">L14</text>
<text x="318.5" y="182.2">2</text>
<text x="306" y="186.9">BLM18AG152SN1D</text>
<text x="227.2" y="201.8">VDD12V</text>
<text x="233.3" y="214.2" transform="rotate(-90 233.3 214.2)">1</text>
<text x="234.3" y="215.8">D13</text>
<text x="327.7" y="210.7">GND</text>
<text x="67" y="219.6">VCC3V3</text>
<text x="102.9" y="217">VCC3V3</text>
<text x="231.9" y="220.1" transform="rotate(-90 231.9 220.1)">-</text>
<text x="231.9" y="217.3" transform="rotate(-90 231.9 217.3)">+</text>
<text x="232.9" y="219.9">ZMM12</text>
<text x="33.7" y="222.9">J5</text>
<text x="39.6" y="228">1</text>
<text x="87.1" y="222.9">J4</text>
<text x="93" y="228">1</text>
<text x="136.9" y="227.4" transform="rotate(-90 136.9 227.4)">6</text>
<text x="230.6" y="223.5" transform="rotate(-90 230.6 223.5)">2</text>
<text x="39.6" y="233">2</text>
<text x="93" y="233">2</text>
<text x="141.2" y="230.5">1</text>
<text x="141.2" y="233">2</text>
<text x="168.7" y="232">GND</text>
<text x="39.6" y="238.1">3</text>
<text x="61.5" y="234.3">SWCLK</text>
<text x="93" y="238.1">3</text>
<text x="119.9" y="239.1">RX2</text>
<text x="141.2" y="235.6">3</text>
<text x="141.2" y="237.9">4</text>
<text x="168.4" y="236.7">VCC3V3</text>
<text x="39.6" y="243.2">4</text>
<text x="93" y="243.2">4</text>
<text x="139" y="245.9" transform="rotate(-90 139 245.9)">7</text>
<text x="141.1" y="241.1">5</text>
<text x="169.2" y="242.2">TARGET_CTRLN</text>
<text x="30.7" y="250.4">PRO_CON</text>
<text x="64.2" y="250">GND</text>
<text x="82.8" y="250.4">DEBUG_CON</text>
</g>
<g font-size="2">
<text x="195" y="53.2">C61</text>
<text x="201.8" y="53.2">10nF</text>
<text x="48" y="55.2">J2</text>
<text x="156.9" y="57.1">R31</text>
<text x="163.6" y="57.1">100K</text>
<text x="222.9" y="59.7">R43</text>
<text x="360.1" y="58.3">C34</text>
<text x="372" y="58.3">22uF</text>
<text x="195" y="60.8">C63</text>
<text x="201.2" y="60.8">3.3nF</text>
<text x="218.1" y="62.2">44.2K 1%</text>
<text x="292.1" y="61.6">R18</text>
<text x="292.1" y="64.1">100K</text>
<text x="307.3" y="65.9">Q1</text>
<text x="317.6" y="61.1">C43</text>
<text x="317.9" y="64.6">10uF</text>
<text x="325.3" y="61.1">C41</text>
<text x="325.5" y="64.6">22uF</text>
<text x="360.1" y="63.4">C45</text>
<text x="372" y="63.4">10uF</text>
<text x="150" y="68.7">C55</text>
<text x="155.1" y="68.7">C37</text>
<text x="160.2" y="68.7">C59</text>
<text x="201.1" y="70.8">R34</text>
<text x="235.6" y="69.7">220uF</text>
<text x="236.4" y="66.2">C64</text>
<text x="241.4" y="66.2">C65</text>
<text x="241.7" y="69.7">22uF100nF</text>
<text x="246.5" y="66.2">C57</text>
<text x="304.8" y="68.4">AO3401A</text>
<text x="150.2" y="72.2">22uF</text>
<text x="155.3" y="72.2">10uF100nF</text>
<text x="200.2" y="73.9">100K</text>
<text x="221.2" y="75.9">10K 1%</text>
<text x="224.4" y="72.9">R35</text>
<text x="291.1" y="78.1">R27</text>
<text x="291.1" y="82.2">1k</text>
<text x="360.1" y="81.1">C35</text>
<text x="372" y="81.1">22uF</text>
<text x="46.9" y="86.2">DB10_CON</text>
<text x="360.1" y="86.2">C46</text>
<text x="372" y="86.2">10uF</text>
<text x="299.4" y="121.3">R51</text>
<text x="308.7" y="121.3">100k</text>
<text x="355.6" y="125.7">R53</text>
<text x="373.4" y="124.3">C81</text>
<text x="378.5" y="124.3">C82</text>
<text x="300.9" y="128.6">C80</text>
<text x="306.9" y="128.6">1uF</text>
<text x="347.5" y="128.9">C30</text>
<text x="355.6" y="128.2">1Meg</text>
<text x="373.4" y="129.4">22uF 100nF</text>
<text x="34" y="134.5">FU1</text>
<text x="345.9" y="133.5">4.7uF</text>
<text x="355.6" y="135.9">R54</text>
<text x="355.6" y="140.9">330k</text>
<text x="30.5" y="144.6" transform="rotate(-90 30.5 144.6)">0ZCJ0075AF2E</text>
<text x="195" y="147.2">C69</text>
<text x="201.8" y="147.2">10nF</text>
<text x="101.8" y="154.1">100K 1%</text>
<text x="102" y="151.6">R24</text>
<text x="156.9" y="151.1">R44</text>
<text x="163.6" y="151.1">100K</text>
<text x="195" y="154.8">C70</text>
<text x="201.2" y="154.8">3.3nF</text>
<text x="222.9" y="153.6">R49</text>
<text x="106.2" y="158.4">R25</text>
<text x="218.1" y="156.2">26.1K 1%</text>
<text x="236.4" y="160.1">C71</text>
<text x="241.4" y="160.1">C72</text>
<text x="246.5" y="160.1">C73</text>
<text x="102" y="166.3">R21</text>
<text x="106.7" y="162.4">10K</text>
<text x="150" y="162.7">C67</text>
<text x="150.2" y="166.2">22uF</text>
<text x="155.1" y="162.7">C66</text>
<text x="155.3" y="166.2">10uF100nF</text>
<text x="160.2" y="162.7">C68</text>
<text x="201.1" y="165.8">R47</text>
<text x="222.9" y="166.3">R48</text>
<text x="231.7" y="163.7">220uF/6V3</text>
<text x="241.7" y="163.7">22uF100nF</text>
<text x="101.8" y="168.9">20K 1%</text>
<text x="200.7" y="169.9">100K</text>
<text x="219.6" y="168.9">10K 1%</text>
<text x="326.7" y="196.7">47uF/6V3</text>
<text x="331.4" y="193.2">C5</text>
<text x="335.7" y="196.7">22uF100nF</text>
<text x="336.4" y="193.2">C7</text>
<text x="340.5" y="193.2">C32</text>
<text x="136.1" y="225.4">J3</text>
<text x="214.7" y="233" transform="rotate(-90 214.7 233)">1K</text>
<text x="72.9" y="236.7">C44</text>
<text x="72.9" y="234.9">100nF</text>
<text x="218.8" y="234.2" transform="rotate(-90 218.8 234.2)">R61</text>
<text x="134.6" y="248.8">LD_TARGET</text>
</g>
</svg>
